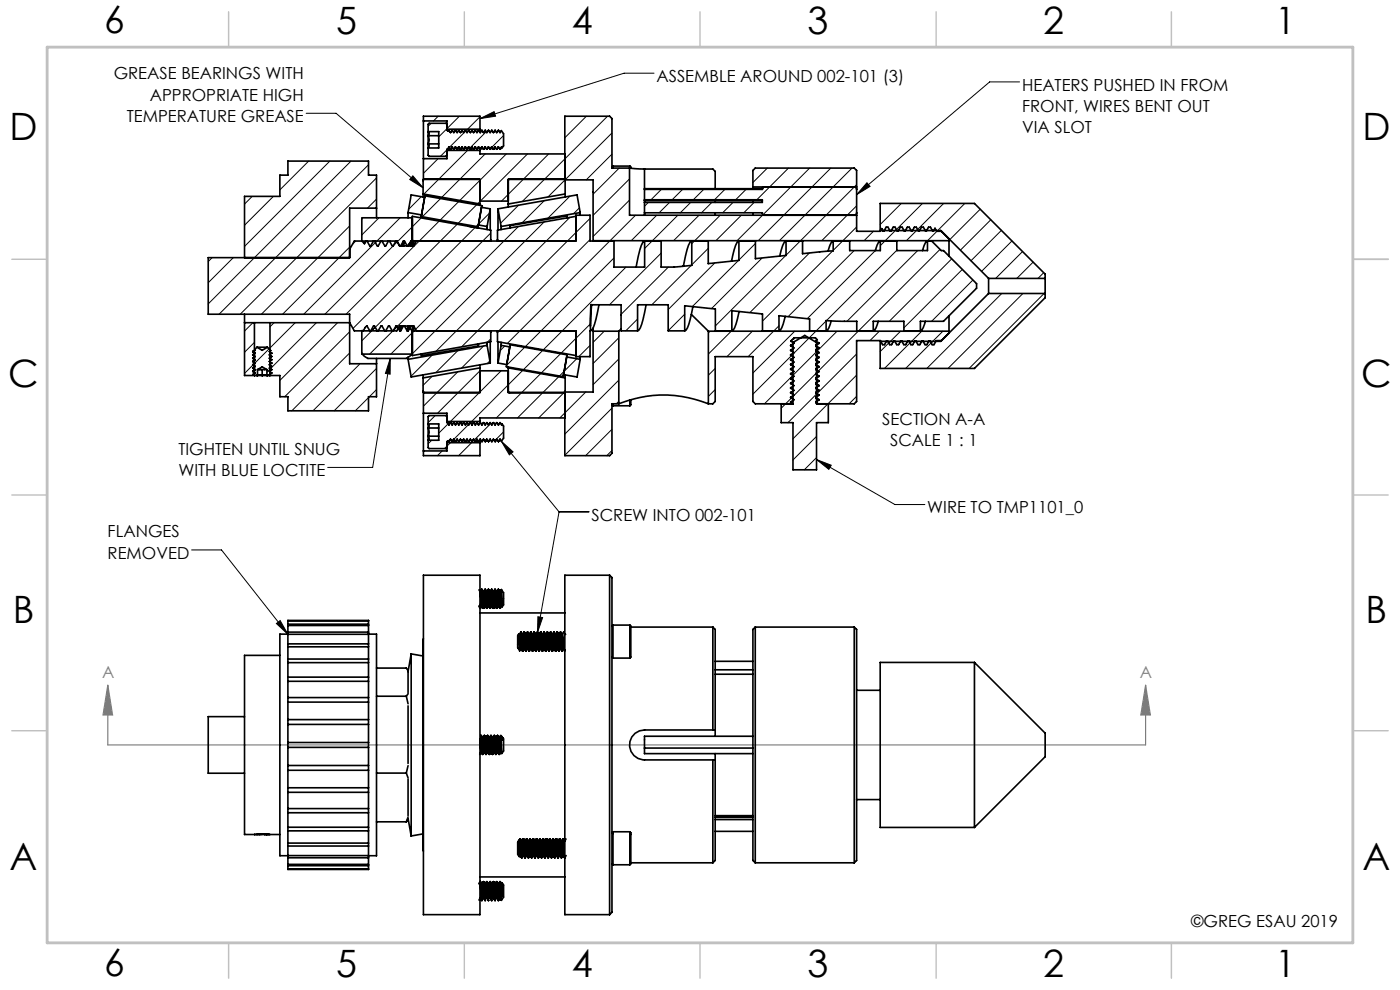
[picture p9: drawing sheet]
<svg xmlns="http://www.w3.org/2000/svg" width="297mm" height="210mm" viewBox="0 0 297 210" stroke-linecap="round" stroke-linejoin="round" font-family="sans-serif">
<g fill="none" stroke="#000" stroke-width=".21">
<path d="M138.7 15.5h-6.3l-30.6 9.7M216.3 17.4h-6.3l-28.3 23.9M64.9 24h6.4l18.5 15.8M87.6 37.3l2.2 2.5-2.9-1.7zM101.8 25.2l3-1.5 .3 1zM183.9 38.8l.7 .7-2.9 1.8zM82.8 76l-3.7 23.2h-9.6M82.8 76v3.4l-1-.2zM106.4 93.6l12.2 15M106.4 93.6l2.4 2.2-.7 .7zM173.2 97.5l16.6 9.5h6.4M173.2 97.5l3.1 1.2-.5 .9z"/>
<path d="M40.6 116.7h6.4l14.1 17.8M118.6 108.6h6.4M118.6 108.6l-4.6 25.6M58.6 132.3l.8-.7 1.7 2.9zM114.1 130.8l1 .2-1.1 3.2z"/>
</g>
<path d="M22.9 145.3l1 6.4h-2zM22.9 145.3v12.7h220.1v-12.7M243 145.3l1 6.4h-2z" fill="none" stroke="#808080" stroke-width=".25"/>
<path d="M287 55h7.5M287 144.8v55.2h-187.2" fill="none" stroke="#c0c0c0" stroke-width=".35"/>
<g fill="none" stroke="#c0c0c0" stroke-width=".3">
<path d="M48.5 2.5v7.5M98.5 2.5v7.5M148.5 2.5v7.5M198.6 2.5v7.5M248.5 2.5v7.5M2.5 55h7.5M287 55h7.5M2.5 105h7.5M287 105h7.5M2.5 155h7.5M287 155h7.5M48.5 200v7.5"/>
<path d="M98.5 200v7.5M148.5 200v7.5M198.6 200v7.5M248.5 200v7.5"/>
</g>
<path d="M10 10h277v190h-277z" fill="none" stroke="#c0c0c0" stroke-width=".6"/>
<path d="M58.6 132.3l.8-.7 1.7 2.9zM101.8 25.2l3-1.5 .3 1zM183.9 38.8l.7 .7-2.9 1.8zM87.6 37.3l2.2 2.5-2.9-1.7zM82.8 76v3.4l-1-.2zM173.2 97.5l3.1 1.2-.5 .9zM106.4 93.6l2.4 2.2-.7 .7zM114.1 130.8l1 .2-1.1 3.2z" fill="#000"/>
<path d="M243 145.3l1 6.4h-2zM22.9 145.3l1 6.4h-2z" fill="#808080"/>
<g fill="none" stroke="#000" stroke-width=".35">
<path d="M89.8 25.7h5v2l.3 .1 .2-.1 .2 .4 .4-.4 .3 .4 .4-.4 .3 .4 .4-.4 .3 .4 .4-.4 .3 .4 .4-.4 .3 .4 .4-.4 .3 .4 .4-.4 .4 .4 .4-.4 .3 .4 .4-.4 .2 .4M89.8 38v.1M89.8 25.7v8M89.8 25.7v-1h12v2.7M89.8 38h12v5.3M89.8 33.7v4.3M90.1 38l-.3 .3v2.8M90.8 30.5l.3 .4-.3 .5M90.8 30.5v.9M90.8 27.9l.3 .4-.3 .5M90.8 27.9v.9M90.8 28.8a1.73 1.73 0 0 1 0 1.7"/>
<path d="M90.8 28.8v1.7M90.8 27.9h2.3v3.5h-2.3M90.8 31.4v1.5l.2 .3h3.6l.2-.3M90.8 30.5h2.3M90.8 28.8h2.3M94.8 26.4l-.2-.2h-3.6l-.2 .2v1.5M94.8 31.9h7M94.8 27.4h7M95.6 31.7l-.3-.5-.3 .5h-.2v2h-5M95.6 31.6v.1M95.9 31.2l.4 .5M95.9 31.2l-.3 .5"/>
<path d="M95.9 31.2l-.3 .4M96.3 31.6v.1M96.6 31.2l.4 .5M96.6 31.2l-.3 .5M96.6 31.2l-.3 .4M97 31.6v.1M97.3 31.2l.4 .5M97.3 31.2l-.3 .5M97.3 31.2l-.3 .4M97.7 31.6v.1M98 31.2l.4 .5M98 31.2l-.3 .5"/>
<path d="M98 31.2l-.3 .4M98.4 31.6v.1M98.7 31.2l.4 .5M98.7 31.2l-.3 .5M98.7 31.2l-.3 .4M99.1 31.6v.1M99.4 31.2l.4 .5M99.4 31.2l-.3 .5M99.4 31.2l-.3 .4M99.8 31.6v.1M100.1 31.2l.4 .5M100.1 31.2l-.3 .5"/>
<path d="M100.1 31.2l-.3 .4M100.5 31.6v.1M100.8 31.2l.4 .5M100.8 31.2l-.3 .5M100.8 31.2l-.3 .4M101.2 31.6v.1M101.5 31.2l.3 .5M101.5 31.2l-.3 .5M101.5 31.2l-.3 .4M101.5 38l.3 .3M101.8 27.4v.7M101.8 31.7v.2"/>
<path d="M101.8 31.9v.8h18M101.8 28.1l.4-.4 .3 .4 .4-.4 .3 .4 .4-.4 .3 .4 .4-.4 .3 .4 .4-.4 .3 .4 .4-.4 .3 .4 .4-.4 .4 .7v2.5l-.2 .4-.2-.1M101.8 31.7h.1M101.9 31.6v.1M102.2 31.2l.4 .5M102.2 31.2l-.3 .5M102.2 31.2l-.3 .4M102.6 31.6v.1M102.9 31.2l.4 .5M102.9 31.2l-.3 .5M102.9 31.2l-.3 .4M103.3 31.6v.1"/>
<path d="M103.6 31.2l.4 .5M103.6 31.2l-.3 .5M103.6 31.2l-.3 .4M104 31.6v.1M104.3 31.2l.4 .5M104.3 31.2l-.3 .5M104.3 31.2l-.3 .4M104.7 31.6v.1M105 31.2l.4 .5M105 31.2l-.3 .5M105 31.2l-.3 .4M105.4 31.6v.1"/>
<path d="M105.7 31.2l.4 .5M105.7 31.2l-.3 .5M105.7 31.2l-.3 .4M106.1 31.6v.1M106.4 31.2l-.3 .5M106.4 31.2l-.3 .4M108.1 38l-.3 .3M119.6 38l.3 .3v2.8M119.8 38h-12v5.3M130 35.2v.5M130 35.2l-.2 .2M130 35.2h3.6"/>
<path d="M133.5 35.7l3.2 .2M133.5 35.7v10h48.2M133.5 35.7h-3.7v-10.5l-.5-.5h-9.5v13.5h6v12.9M133.6 35.2l.2 .4M133.6 35.2v.4M136.7 35.9h14.5l.5 .5v3.6M136.7 35.9v4.1M159.7 39.7v.3M159.7 39.7h22M159.7 39.7v-3.5l.5-.5h21l.5 .5v3.5M161.8 39.9l-.1 .1M162.2 39.7l-.3 .1-.2 .4"/>
<path d="M181.2 39.7l.4 .1 .1 .4M181.7 39.7v.5M77.9 51.1l.5 1.1h.2l.6-1.1M79.4 51.1l.6 1.1h.2l.6-1.1M79.9 44.2v2M79.9 44.2v-7h-1.7v-3h-17.1v3h-1.7v4.5h-7.5v13M79.9 44.2h-5.7v10.5h-30v12h30v10.5h5.7M81 51.1l.6 1.1h.2l.6-1.1M82.6 51.1l.6 1.1h.2l.6-1.1M84.2 51.1l.6 1.1h3M84.2 51.1l.6 1.1h.2l.6-1.1M84.2 51.1h-9l-1 1.8"/>
<path d="M84.2 51.1v.1M85.6 51.1l-.1 1.1M85.6 51.1h.2M85.8 51.1l.6 1.1 .4-.4M85.8 51.1l-.1 1.1M86.6 45.1v1.1M86.6 45.1l2.8 .5M86.8 51.8l-.2 .4M87.2 51.1l-.4 .7M87.2 51.1l-.1 1.1M87.2 51.1h.2M87.4 51.1l-.1 1.1"/>
<path d="M87.4 51.1v.1M87.4 51.2l-.1 1M87.5 51.1v1.1M87.5 46.4l-.1-.2h-10.5l-.1 4.9 .5 .6 .4-.6M87.5 50.8l.3 .3M87.5 51.1l-.1 .1M87.8 51.1h34.4v-5.4h3v5.4h5.1v5.6h6.5v-5.6M87.8 51.1v1M88.4 51.1l-.6 1.1M89.4 45.6v.3M89.4 45.6h.1M89.8 41.1v.7"/>
<path d="M89.8 41.1l12 2.2M90.1 41.5l12.1 2.1-.8 4.5-12-2.2M90.1 41.5v.3l-2.9-.5-.6 3.8M90.1 41.5l-.7 4.4M99.4 48l2.1 .4M101.5 47.7l1.8 .3M101.8 43.3v.3M101.8 42.7h6M102.2 44l1.8 .3M103.3 48v.7M104 44.3v4.5M104 44.3l-.7 3.7"/>
<path d="M104.1 50.8l-.3 .3M104.1 50.8v.3M104.1 50.8v-2l-16.6-2.9v5.2M105.5 50.8l.3 .3M105.5 50.8v.3M105.6 44.3v4.5M105.6 44.3l16.8-3 .7 3.8M105.6 44.3l.7 3.7M106.3 48v.7M107.8 43.3v.6M108.2 47.9v.5M119.9 41.1v.7"/>
<path d="M119.9 41.1l-12.1 2.2M120.2 45.8l.1 .4M120.2 45.8l-12 2.1v.5M120.2 45.8h.1M122.2 50.8l-.3 .3M122.2 45.9l-16.7 2.9v2M123.1 45.1v.6M123.1 45.1l-16.8 2.9M125.8 51.1h.1M125.8 40.7h.1M125.8 51.1h75.5M136.7 40v.2"/>
<path d="M136.7 42.4v.1M136.7 40h25M136.7 42.5h25M136.7 42.4h25v.5h-25M136.7 45.1h25M136.7 40.2v2.2M136.7 42.5v3.2M136.7 40.2h25M136.8 51.1h3.5v5.6h2.6l3.9-.4v-5.2M136.8 51.1h-.1a5.2 5.2 0 0 0-1.3 3.2l-.5 2.4M146.8 51.1h3.5v4.8l6.5-.7v-4.1M146.8 51.1h-.1a5.2 5.2 0 0 0-1.3 3.2l-.4 2.2"/>
<path d="M151.7 42.5v.4M151.7 45.1v.6M156.8 51.1h3.5v3.8l6.5-.7v-3.1M156.8 51.1h-.1a5.2 5.2 0 0 0-1.3 3.2l-.2 1.1M159.7 45.1v.6M159.7 42.5v.4M161.7 45.2l.2 .3 .3 .2M161.7 40v.2M161.7 40.2h.1M161.7 45.1v.1M166.8 51.1h3.5v2.7l6.5-.6v-2.1M166.8 51.1h-.1a5.3 5.3 0 0 0-1.3 3.2"/>
<path d="M176.8 51.1h3.5v2.1h6.5v-2.1M176.8 51.1h-.1a4 4 0 0 0-1 2.2M181.7 45.2l-.1 .3-.4 .2M181.7 45.2v.5M181.7 40.2v5M181.7 45.7v3.4h5M186.7 48.9v.2M186.7 49.1l.4-.6 .2 .5h.2l.5-.8h.4l.4 .8h.2l.5-.8h.4l.4 .8h.2l.5-.8h.4l.4 .8h.2l.5-.8h.4l.4 .8h.2l.5-.8h.4l.4 .8h.2l.5-.8h.4l.4 .8h.2l.5-.8h.4l.4 .8h.2l.4-.6 .3 .7h1M186.7 48.9v-5.7h20l15 15v.9M186.7 48.9h12.9M186.8 51.1h3.5v2.1h6.5v-2.1M186.8 51.1h-.1a3.8 3.8 0 0 0-1 2.1"/>
<path d="M196.8 51.1h-.1a3.8 3.8 0 0 0-1 2.1M196.8 51.1h.8l2.1 2.1h.5l7 7v.9l-7 7.1h-4.9v2M199.6 48.9v.2M199.6 48.9l10.1 10.2M201.3 51.1v3.2M201.3 50.7v.4M209.7 59.1v3.2M209.7 59.1h12M221.7 59.1v3.2M51.9 66.7v13h2.6M51.9 68.5h2.1M54 68.5h3.3"/>
<path d="M54 68.5v11.2M54 79.7h.1M54.5 79.7h.1M54.5 73.7h2.2M54.5 73.7l-.5 .5 .1 .1-.5 .3 .5 .3-.5 .3 .5 .4-.5 .3 .5 .4-.5 .3 .5 .4-.5 .3 .5 .4-.5 .3 .5 .4-.5 .3 .5 .4-.4 .3 .3 .3M54.5 73.7l1.1 .6 1.1-.6M54.6 79.5v.2M54.6 78.4h2M54.6 79.7l.5-.2 .5 .2M54.6 79.7h1M54.6 78.4l1-.6 1 .6M54.6 78.4v1.1"/>
<path d="M54.6 79.5l-.1 .2M55.6 79.7l.5-.2 .5 .2M55.6 79.7h1M55.6 78.4v1.3M56.6 79.7h.2M56.6 79.5v.2M56.6 79.5l.2 .2M56.6 78.4v1.1M56.7 73.7l.7 .7-.2 .2M57.2 74.6l.4 .3M57.2 75.3l.4 .3M57.2 76l.4 .3"/>
<path d="M57.2 77.4l.4 .3M57.2 78.1l.4 .3M57.2 78.8l.4 .3M57.2 79.5l.1 .1M57.2 76.7l.1 .1M57.2 78.8l.1 .1M57.2 76l.1 .1M57.2 77.4l.1 .1M57.2 78.1l.1 .1M57.2 75.3l.1 .1M57.2 74.6l.1 .1M57.3 68.5v11.1"/>
<path d="M57.3 68.5l16.9-.1 1 1.8h9l.6-1h3M57.3 79.6h.1M57.6 78.4h.1M57.6 76.3h.1M57.6 79.1h.1M57.6 74.9h.1M57.6 75.6h.1M57.6 77.7h.1M57.6 77h.1M57.6 74.9l-.4 .4M57.6 75.6l-.4 .4M57.6 76.3l-.4 .3 .4 .4"/>
<path d="M57.6 77l-.4 .4M57.6 77.7l-.4 .4M57.6 78.4l-.4 .4M57.6 79.1l-.4 .4M76.9 75.1l1.1 .9h8.2l.4-.2M76.9 75.1h10.5M76.9 70.2v4.9M77.1 70.2l.7-1.1 .6 1.1M78.6 70.2l.6-1.1h.2l.6 1.1M79.9 76v1.2M79.9 77.2v7h-1.7v2.9h-17.1v-2.9h-1.7v-4.5h-2.6M80.2 70.2l.6-1.1h.2l.6 1.1"/>
<path d="M81.8 70.2l.6-1.1h.2l.6 1.1M83.4 70.2l.6-1.1h.2l.6 1.1M84.8 70.2h.2l.6-1.1h.2l.6 1.1M84.9 69.2l-.1 1M85.1 69.2l-.1 .9M86.4 70.2h.2M86.5 69.2l-.1 1M86.6 75.7v.5M86.6 76.2l.6 3.8 16.8-3M86.7 69.2l-.1 1M86.9 69.6l-.3 .6M86.9 69.6l.6 .6"/>
<path d="M87 69.2l-.1 .4M87.4 75.1l-.7 .6M87.5 69.2v1M87.5 70.2v5.2l16.6-2.9v-2M87.5 74.9l-.1 .2M87.8 69.2l.6 1M87.8 70.2l-.3 .3M87.8 69.2v1M87.8 70.2h34.4v5.5h3l.1-5.5M89.8 79.5v.7M101.4 73l.1 .4M101.5 72.9v.5l-12.1 2.1v-.4"/>
<path d="M101.8 77.4v.6M101.8 78v5.3h-12M101.8 78.7h6M101.8 78l-12 2.2M103.3 72.6v.7M103.3 73.3l.7 3.7M103.3 73.3l-16.7 2.9M103.8 70.2l.3 .3M104 72.5v4.5M104.1 70.2v.3M105.5 70.2v.3M105.5 70.5v2l16.7 2.9"/>
<path d="M105.6 72.5v4.5M105.6 77l1.9 .3M105.8 70.2l-.3 .3M106.3 72.6v.7M106.3 73.3l-.7 3.7M106.3 73.3l1.9 .3M107.8 77.9v.1M107.8 78v5.3h12M107.8 78l12.1 2.2M119.9 79.5v.7M120.3 75.3l-12.1-2.2-.8 4.7 12.1 2.1M120.3 75.3l-.1 .4 2.9 .5"/>
<path d="M120.3 75.3l-.8 4.6M121.9 70.2l.3 .3M123.1 76.2l-.7 3.8-2.8-.5-.1 .4M123.1 75.7v.5M125.3 69.1v-4.4h6.5v5.5h3.5M125.3 69.1v1.1M125.5 64.6l-.2 4.5M125.8 69.6v.7M125.8 70.3v12.9h-6v13.5h9.5l.5-.5v-10.5h1.5M125.8 70.3h5.5M127.1 64.7l-.4 1.6a10.1 10.1 0 0 1-1.2 3.7l-.2 .2M131.3 70.3v15.4"/>
<path d="M131.8 69.8l-.5 .5M135.3 70.2v-5.5h6.5v5.5h3.5M137.1 64.6l-.4 1.7a10.1 10.1 0 0 1-1.2 3.7l-.2 .2M145.3 70.2v-5.3l6.5 .6v4.7h3.5M146.7 66.7l3.6 3.6M147 65l-.3 1.3a10.1 10.1 0 0 1-1.2 3.7l-.2 .2M150.3 70.3v15.4M150.3 70.3h51M155.3 70.2v-4.3l6.5 .7v3.6h3.5M156.8 66.1l-.1 .2a10.1 10.1 0 0 1-1.2 3.7l-.2 .2M165.3 70.2v-3.2l6.5 .7v2.5h3.5M166.6 67.1l-.2 .6a3.2 3.2 0 0 1-1.1 2.5"/>
<path d="M173.1 73.4l.6-.7-.6-.3 .3-.3-.4-.4h-4.5l-.8 .7 .7 .3-.7 .5 .7 .5-.7 .5 .7 .5-.7 .5 .7 .5-.7 .5 .7 .5-.7 .5 .7 .5-.7 .5 .7 .5-.7 .5 .7 .5-.7 .5 .7 .5-.7 .5 .7 .5-.7 .5 .7 .5-.7 .5 .7 .5-.7 .5 .7 .5-.7 .5 .5 .5M173.1 73.4l.6 .3-.6 .7M173.1 74.4l.6 .3-.6 .7M173.1 75.4l.6 .3-.6 .7M173.1 76.4l.6 .3-.6 .7M173.1 77.4l.6 .3-.6 .5 .6 .5-.6 .7M173.1 79.4l.6 .3-.6 .7M173.1 78.4h.1M173.1 77.4h.1M173.1 76.4h.1M173.1 79.4h.1M173.1 75.4h.1"/>
<path d="M173.1 74.4h.1M173.1 73.4h.1M175.3 70.2v-2.2l6.5 .2v2h3.5M176.3 68a2.9 2.9 0 0 1-1 2.2M185.3 70.2v-2h6.5v2h3.5M186.3 68.2a2.79 2.79 0 0 1-1 2M186.7 72.3v.1M186.7 72.3h-5v12.9l-.5 .5h-8v-13l-2.5-1.5-2.5 1.5v13M186.7 72.4h12.9M186.7 72.3h.1M186.8 72.3h.1M186.8 72.3l.4 .8h.4l.5-.8h.2l.4 .8h.4l.5-.8"/>
<path d="M188.1 72.3v.1M189.6 72.3h.2l.4 .8h.4l.5-.8M189.6 72.3v.1M191.1 72.3h.2l.4 .8h.4l.5-.8M191.1 72.3v.1M192.6 72.3h.2l.4 .8h.4l.5-.8M192.6 72.3v.1M194.1 72.3h.2l.4 .8h.4l.5-.8M194.1 72.3v.1M195.6 72.3h.2l.4 .8h.4l.5-.8M195.6 72.3v.1M196.3 68.2a2.79 2.79 0 0 1-1 2"/>
<path d="M197.1 72.3v.1M198.6 72.3v.1M199.6 72.3v.1M199.7 72.3h-1l-.6 .8h-.4l-.4-.8h-.2M201.3 67v3.3M201.3 70.3v.4M209.7 62.3l-10.1 10.1M209.7 62.3h12M221.7 62.3v.9l-15 15h-20v-5.8M89.8 80.2v2.8l.3 .3M89.8 87.7h5v2h.2l.2 .4 .3-.4 .4 .4 .3-.4 .4 .4 .3-.4 .4 .4 .3-.4 .4 .4 .3-.4 .4 .4 .3-.4 .4 .4 .3-.4 .4 .4 .3-.4 .4 .4 .3-.4 .4 .4 .3-.4 .4 .4 .3-.4 .4 .4 .3-.4 .4 .4 .3-.4 .4 .4 .3-.4 .4 .4 .3-.4 .4 .4 .3-.4 .4 .4 .2-.1M89.8 87.7v8"/>
<path d="M89.8 83.2v.1M89.8 83.3v4.4M90.8 92.5l.3 .4-.3 .5M90.8 92.5v.9M90.8 89.9l.3 .4-.3 .5M90.8 89.9v.9M90.8 90.8a1.73 1.73 0 0 1 0 1.7M90.8 90.8v1.7M90.8 93.4v1.5l.2 .3h3.6l.2-.3M90.8 89.9h2.3v3.5h-2.3M90.8 92.5h2.3M90.8 90.8h2.3"/>
<path d="M94.8 88.4l-.2-.2h-3.6l-.2 .2v1.5M94.8 93.9h7M94.8 89.4h7M95.3 93.7l-.2-.2-.3 .2v2h-5M95.3 93.6v.1M95.5 93.2l.5 .5M95.5 93.2l-.2 .5M95.5 93.2l-.2 .4M96 93.6v.1M96.2 93.2l.5 .5M96.2 93.2l-.2 .5M96.2 93.2l-.2 .4"/>
<path d="M96.7 93.6v.1M96.9 93.2l.5 .5M96.9 93.2l-.2 .5M96.9 93.2l-.2 .4M97.4 93.6v.1M97.6 93.2l.5 .5M97.6 93.2l-.2 .5M97.6 93.2l-.2 .4M98.1 93.6v.1M98.3 93.2l.5 .5M98.3 93.2l-.2 .5M98.3 93.2l-.2 .4"/>
<path d="M98.8 93.6v.1M99 93.2l.5 .5M99 93.2l-.2 .5M99 93.2l-.2 .4M99.5 93.6v.1M99.7 93.2l.5 .5M99.7 93.2l-.2 .5M99.7 93.2l-.2 .4M100.2 93.6v.1M100.4 93.2l.5 .5M100.4 93.2l-.2 .5M100.4 93.2l-.2 .4"/>
<path d="M100.9 93.6v.1M101.1 93.2l.5 .5M101.1 93.2l-.2 .5M101.1 93.2l-.2 .4M101.6 93.6v.1M101.8 89.4v.3M101.8 93.2v.7M101.8 83l-.3 .3M101.8 93.9v2.8h-12v-1M101.8 93.2l.5 .5M101.8 93.2l-.2 .5M101.8 93.2l-.2 .4"/>
<path d="M102.3 93.6v.1M102.5 93.2l.5 .5M102.5 93.2l-.2 .5M102.5 93.2l-.2 .4M103 93.6v.1M103.2 93.2l.5 .5M103.2 93.2l-.2 .5M103.2 93.2l-.2 .4M103.7 93.6v.1M103.9 93.2l.5 .5M103.9 93.2l-.2 .5M103.9 93.2l-.2 .4"/>
<path d="M104.4 93.6v.1M104.6 93.2l.5 .5M104.6 93.2l-.2 .5M104.6 93.2l-.2 .4M105.1 93.6v.1M105.3 93.2l.5 .5M105.3 93.2l-.2 .5M105.3 93.2l-.2 .4M105.8 93.6v.1M106 93.2l-.2 .5M106 93.2l-.2 .4M106.6 90l.2 .4v2.5l-.4 .7-.4-.4"/>
<path d="M106.6 90h-.1M107.8 83l.3 .3M119.8 88.7h-18v.7M119.9 80.2v2.8l-.3 .3M129.8 85.9l.2 .2M130 85.7v.4M130 86.1h3.6M131.3 85.7a25 25 0 0 1 19 0M133.6 84.9v1.2M133.8 84.8v1.1l-.2 .2M150.3 85.7h.9l.5-.5v-9.5h8v9.5l.5 .5h8M165.7 85.7v4h2.5v10h5v-10h2.5v-4"/>
<path d="M173.1 80.4l.6 .3-.6 .7M173.1 81.4l.6 .3-.6 .7M173.1 82.4l.6 .3-.6 .7M173.1 83.4l.6 .3-.6 .7M173.1 84.4l.6 .3-.6 .5 .5 .5M173.1 85.4h.1M173.1 84.4h.1M173.1 83.4h.1M173.1 82.4h.1M173.1 81.4h.1M173.1 80.4h.1M59.4 139h-7.5v38h5.3"/>
<path d="M61.1 134.5h-1.7v47h1.7M61.1 139.8v.8M61.1 137.2v2.6M61.1 136.6v.6M61.1 134.5v2.1M61.1 134.1v.4M61.1 132.7v1.4M61.1 132.4v.3M61.1 131.7h17.1M61.1 134.1h17.1M61.1 134.5h17.1M61.1 139.8h17.1"/>
<path d="M61.1 137.2h17.1M61.1 136.6h17.1M61.1 132.7h17.1M61.1 132.4h17.1M61.1 131.7v.7M78.2 134.5h1.7v47h-1.7M78.2 139.8v.8M78.2 137.2v2.6M78.2 136.6v.6M78.2 134.5v2.1M78.2 134.1v.4M78.2 132.7v1.4"/>
<path d="M78.2 132.4v.3M78.2 131.7v.7M87.2 138.7l-.6 3.8v4.4M87.2 138.7v38.6M87.2 138.7l2.6 .5M89.8 135.5v45M89.8 122h12v72h-12zM101.6 128.6l.2 .4M101.6 125.1l.3 .5M101.8 128.3l.1 .7 .3-.4M101.8 130h18M101.8 129h.1"/>
<path d="M101.8 125.5h.1M101.9 125.6l.3 3M101.9 125.5l.4-.5 .3 4 .3-.4M101.9 125.5l.4 3M102.2 125.1l.3 3.9M102.2 128.6l.3 .4M102.3 125.1l.3 .5M102.5 129h.1M102.5 125.5h.1M102.6 125.6l.3 3M102.6 125.5l.4-.5 .3 4 .3-.4M102.6 125.5l.4 3"/>
<path d="M102.9 125.1l.3 3.8 .1 .1M102.9 128.6l.3 .4M103 125.1l.3 .5M103.2 125.5h.1M103.3 125.6l.3 3M103.3 125.5l.4-.5 .3 4 .3-.4M103.3 125.5l.4 3M103.6 125.1l.3 3.9M103.6 128.6l.3 .4M103.7 125.1l.3 .5M103.9 129h.1M103.9 125.5h.1"/>
<path d="M104 125.6l.3 3M104 125.5l.4-.5 .3 4 .3-.4M104 125.5l.4 3M104.3 125.1l.3 3.9M104.3 128.6l.3 .4M104.4 125.1l.3 .5M104.6 125.5l.2 .1 .3 2.9M104.6 129h.1M104.7 125.6l.3 3M105 125.1l.3 3.9M105 125l-.3 .5M105 128.6l.3 .4"/>
<path d="M105 125l.1 .2 .3 3.8 .3-.4M105.1 125.1l.3 .5M105.3 129h.1M105.3 125.5h.1M105.4 125.6l.3 3M105.4 125.5l.4-.5 .3 4a.63 .63 0 0 0 .2-.9l-.2-2.5M105.4 125.5l.4 3M105.7 125.1l.3 3.9M105.7 128.6l.3 .4M105.8 125.1l.3 .5M106 129h.1M106 125.5h.1"/>
<path d="M106.1 125.5l.4 3M106.4 125.1l.2 3.6M106.4 125.1a1.91 1.91 0 0 1 .4 1.9v1.3l-.2 .4M106.4 125l-.3 .5M106.5 128.6v.1M110.1 134.5l-.3 .3v2.6l.5 .6-.2-3.5M110.1 134.6l.4 3M110.5 137.6h.1M110.5 137.6l-.3 .5M110.8 138l-.3-.4-.3-3 .3-.5 .3 4M110.8 134.6h.1M110.8 134.6l.4 3"/>
<path d="M110.8 134.6l-.2-.5 .3 4M110.9 134.6l.3-.5 .3 4M110.9 134.6l.3 3 .3 .4M111.2 134.1h.1M111.2 137.6h.1M111.2 137.6l-.4 .5M111.5 138.1h.1M111.5 134.6h.1M111.5 134.6l.3 2.7 .2 .3M111.5 134.6l-.2-.5 .3 4M111.6 134.6l.3-.5 .3 4M111.6 134.6l.3 3 .3 .4"/>
<path d="M111.9 134.1h.1M111.9 137.6l-.3 .5M112.2 134.6l.2 .1 .2 2.9 .3 .4M112.2 134.6l.4 3M112.2 134.6l-.2-.5 .3 4M112.3 134.6l.3-.5 .3 4M112.6 134.1h.1M112.6 137.6h.1M112.6 137.6l-.4 .5M112.9 134.6h.1M112.9 134.6l.4 3M112.9 134.6l-.2-.5 .3 4"/>
<path d="M113 134.6l.3-.5 .3 4M113 134.6l.3 3 .3 .4M113.3 134.1h.1M113.3 137.6h.1M113.3 137.6l-.4 .5M113.4 134.1l.3 4M113.4 134.1a6.3 6.3 0 0 1 .5 3.2l.1 .3M113.6 134.6h.1M113.7 134.6l.3-.5 .3 4M113.7 134.6l.3 3 .3 .4M114 134.1h.1M114 137.6h.1"/>
<path d="M114 137.6l-.4 .5M114.3 134.6h.1M114.3 134.6l.4 3M114.3 134.6l-.2-.5 .3 4M114.4 134.6l.3-.5 .3 4M114.4 134.6l.3 3 .3 .4M114.7 134.1h.1M114.7 137.6h.1M114.7 137.6l-.4 .5M115 138.1h.1M115 134.6h.1M115 134.6l.3 2.7 .2 .3"/>
<path d="M115 134.6l-.2-.5 .3 4M115.1 134.6l.3-.5 .3 4M115.1 134.6l.3 3 .3 .4M115.4 134.1h.1M115.4 137.6l-.3 .5M115.7 134.6l.2 .1 .2 2.9 .3 .4M115.7 134.6l.4 3M115.7 134.6l-.2-.5 .3 4M115.8 134.6l.3-.5 .3 4M116.1 134.1h.1M116.1 137.6h.1M116.1 137.6l-.4 .5"/>
<path d="M116.4 134.6h.1M116.4 134.6l.4 3M116.4 134.6l-.2-.5 .3 4M116.5 134.6l.3-.5 .3 4M116.5 134.6l.3 3 .3 .4M116.8 134.1h.1M116.8 137.6h.1M116.8 137.6l-.4 .5M116.9 134.1l.3 4M116.9 134.1a6.3 6.3 0 0 1 .5 3.2l.1 .3M117.1 134.6h.1M117.2 134.6l.3-.5 .3 4"/>
<path d="M117.2 134.6l.3 3 .3 .4M117.5 134.1h.1M117.5 137.6h.1M117.5 137.6l-.4 .5M117.8 134.6h.1M117.8 134.6l.4 3M117.8 134.6l-.2-.5 .3 4M117.9 134.6l.3-.5 .3 4M117.9 134.6l.3 3 .3 .4M118.2 134.1h.1M118.2 137.6h.1M118.2 137.6l-.4 .5"/>
<path d="M118.5 138.1h.1M118.5 134.6h.1M118.5 134.6l.3 2.7 .2 .3M118.5 134.6l-.2-.5 .3 4M118.6 134.6l.3-.5 .3 4M118.6 134.6l.3 3 .3 .4M118.9 134.1h.1M118.9 137.6l-.3 .5M119.2 134.6l.2 .1 .2 2.9 .3 .4M119.2 134.6l.4 3M119.2 134.6l-.2-.5 .3 4M119.6 134.1l-.3 .5"/>
<path d="M119.6 134.1h.1M119.6 137.6h.1M119.6 137.6l-.4 .5M120 134.6h.1M129.3 122h-9.5v72h9.5M129.3 122v72M129.3 122l.5 .5v71l-.5 .5M129.8 139.4l.2 .2M130 132.6v7M130 132.6l-.2 .2M130 139.6h3.6M130 132.6h3.6"/>
<path d="M133.6 132.6v7M133.6 132.6l.2 .2v6.6l-.2 .2M133.8 133h17.4M151.2 133v21.8M151.2 133l.5 .5v21.3M160.2 133v50M160.2 133l-.5 .5v49l.5 .5M160.2 133h21M181.2 133l.5 .5v49l-.5 .5M181.2 133v50M51.9 152h-7.7v12h7.7M61.1 157.5v1"/>
<path d="M61.1 153.7v3.8M61.1 158.5v3.9M61.1 152.6v1.1M61.1 148.9v3.7M61.1 148v.9M61.1 144.5v3.5M61.1 143.6v.9M61.1 140.6v3M61.1 140.6h17.1M61.1 157.5h17.1M61.1 158.5h17.1M61.1 153.7h17.1"/>
<path d="M61.1 152.6h17.1M61.1 148.9h17.1M61.1 148h17.1M61.1 144.5h17.1M61.1 143.6h17.1M78.2 157.5v1M78.2 153.7v3.8M78.2 158.5v3.9M78.2 152.6v1.1M78.2 148.9v3.7M78.2 148v.9M78.2 144.5v3.5"/>
<path d="M78.2 143.6v.9M78.2 140.6v3M79.9 147.7h6.3M79.9 141.7h6.3l.4 .6M86.2 147.7l.4 1.6M86.6 149.7v12.2M86.6 147.2l-.4 .5M101.8 156.8l.3 2.6 .3 .6M102 156.1l.4 3.9M102 156h.1M102 159.6h.1M102 159.6l-.2 .4"/>
<path d="M102.1 156l.4 4M102.1 156l.3 .6 .3 3M102.4 156.5h.1M102.4 156.5l.4 2.9 .3 .6M102.7 156l-.3 .5M102.7 156.1l.4 3.9M102.7 156l.1 .2 .4 3.8M102.7 159.6h.1M102.7 159.6l-.3 .4M102.8 156l.3 .6 .3 3M103.1 156.5h.1M103.1 156.5l.4-.5 .4 4"/>
<path d="M103.1 156.5l.4 2.9 .3 .6M103.4 156.1l.4 3.9M103.4 159.6h.1M103.4 159.6l-.3 .4M103.5 156l.3 .6 .3 3M103.8 156.5h.1M103.8 156.5l.4 2.9 .3 .6M104.1 156.1l.3 3.8 .1 .1M104.1 159.6h.1M104.1 159.6l-.3 .4M104.2 156l-.4 .5M104.2 156l.4 4"/>
<path d="M104.2 156l.3 .6 .3 3M104.5 156.5h.1M104.5 156.5l.4 2.9 .3 .6M104.8 156.1l.4 3.9M104.8 159.6h.1M104.8 159.6l-.2 .4M104.9 156l-.4 .5M104.9 156l.4 4M104.9 156l.3 .6 .3 2.8 .1 .2M105.2 156.5h.1M105.2 156.5l.4 2.9 .3 .6M105.5 156.1l.4 3.9"/>
<path d="M105.5 159.6l-.2 .4M105.6 156l-.4 .5M105.6 156l.4 4M105.6 156l.3 .6 .3 3M105.9 156.5h.1M105.9 156.5l.1 .4a6.3 6.3 0 0 0 .4 2.9M106.2 156l-.3 .5M106.2 156.1l.1 .9M106.2 159.6h.1M106.2 159.6l-.3 .4M106.3 156.1l.3 .8M106.3 156.1v.9"/>
<path d="M106.6 156.9v-.4l.2 .2v1.8a1.34 1.34 0 0 1-.3 1.3l-.2-2.8M136.7 158.7v1.2h23M136.7 158.7h23M151.7 154.8h-15a3.2 3.2 0 0 0-3.2 3.2 3.2 3.2 0 0 0 3.2 3.2h15M151.7 142.1h8M151.7 140.3h8M151.7 143h8M151.7 154.8v1.4M151.7 159.9v1.3M159.7 156.2h-23v2.5M181.7 146.4h5M206.7 140.5v35"/>
<path d="M206.7 140.5h-20v35h20M206.7 140.5l15 15v5l-15 15M54 177h.5M54.5 177h.5M54.6 177h-.1M55 177h1.1M56.1 177h.5M56.1 176.9l-1.1 .1M56.6 177h.6M56.6 177h-.5M57 177h-.4M57.2 177h.1"/>
<path d="M57.3 177h2.1M61.1 162.4v1M61.1 163.4v3.7M61.1 167.1v1M61.1 168.1v3.4M61.1 171.5v.9M61.1 172.4v3.1M61.1 175.5v.7M61.1 176.2v2.6M61.1 178.8v.7M61.1 179.5v2M61.1 175.5h17.1"/>
<path d="M61.1 162.4h17.1M61.1 163.4h17.1M61.1 167.1h17.1M61.1 168.1h17.1M61.1 171.5h17.1M61.1 172.4h17.1M61.1 176.2h17.1M61.1 178.8h17.1M61.1 179.5h17.1M78.2 162.4v1M78.2 163.4v3.7M78.2 167.1v1"/>
<path d="M78.2 168.1v3.4M78.2 171.5v.9M78.2 172.4v3.1M78.2 175.5v.7M78.2 176.2v2.6M78.2 178.8v.7M78.2 179.5v2M79.9 164h6.3M79.9 174.3h6.3M86.2 174.3l.4-.5 .6 3.5M86.2 164l.4 1M86.6 165.3v7.7"/>
<path d="M86.6 162.4l-.4 1.6M86.6 173.3l-.4 1M89.8 176.9l-2.6 .4M105.2 160h.1M110 178.6l.2 3.1M110 178.6l.3 2.9M110 178.4v.2M110 178.4l-.2 .2v1.9a1.16 1.16 0 0 0 .4 1.2M110 178.4l.4 3M110.3 178l-.1 .1M110.3 178.3l.1-.4 .3 4M110.3 178l.3 3.9"/>
<path d="M110.3 178l-.3 .4M110.4 178a6.3 6.3 0 0 1 .5 3.1l.1 .4M110.7 178.4h.1M110.7 178.4l.4 3M111 178l.3 3.9M111.1 177.9l-.4 .5M111.1 178l.3 3.9M111.1 178l.3 .4M111.4 178.4h.1M111.4 178.4l.3 3.1M111.4 178.4l.3-.5 .4 .5M111.4 178.4l.4 3"/>
<path d="M111.7 178l.3 3.5 .1 .4M111.8 178l.3 3.9M112.1 178.4h.1M112.1 178.4l.3 3.1M112.1 178.4l.3-.5 .4 .5M112.1 178.4l.4 3M112.4 178l.3 3.9M112.5 178l.3 3.9 .3-.4-.3-3.1M112.8 178.4h.1M112.8 178.4l.3-.5 .4 .5M112.8 178.4l.4 3M113.1 178l.3 3.9"/>
<path d="M113.2 178l.3 3.9M113.5 178.4h.1M113.5 178.4l.3 3.1M113.5 178.4l.4 3M113.8 178l.3 3.9M113.8 177.9l-.3 .5M113.8 177.9h.1M113.9 178l.3 3.9M113.9 178a6.3 6.3 0 0 1 .5 3.1l.1 .4M114.2 178.4h.1M114.2 178.4l.4 3M114.5 178l.3 3.9"/>
<path d="M114.6 177.9l-.4 .5M114.6 178l.3 3.9M114.6 178l.3 .4M114.9 178.4h.1M114.9 178.4l.3 3.1M114.9 178.4l.3-.5 .4 .5M114.9 178.4l.4 3M115.2 178l.3 3.5 .1 .4M115.3 178l.3 3.9M115.6 178.4h.1M115.6 178.4l.3 3.1M115.6 178.4l.3-.5 .4 .5"/>
<path d="M115.6 178.4l.4 3M115.9 178l.3 3.9M116 178l.3 3.9 .3-.4-.3-3.1M116.3 178.4h.1M116.3 178.4l.3-.5 .4 .5M116.3 178.4l.4 3M116.6 178l.3 3.9M116.7 178l.3 3.9M117 178.4h.1M117 178.4l.3 3.1M117 178.4l.4 3M117.3 178l.3 3.9"/>
<path d="M117.3 177.9l-.3 .5M117.3 177.9h.1M117.4 178l.3 3.9M117.4 178a6.3 6.3 0 0 1 .5 3.1l.1 .4M117.7 178.4h.1M117.7 178.4l.4 3M118 178l.3 3.9M118.1 177.9l-.4 .5M118.1 178l.3 3.9M118.1 178l.3 .4M118.4 178.4h.1M118.4 178.4l.3 3.1"/>
<path d="M118.4 178.4l.3-.5 .4 .5M118.4 178.4l.4 3M118.7 178l.3 3.5 .1 .4M118.8 178l.3 3.9M119.1 178.4h.1M119.1 178.4l.3 3.1M119.1 178.4l.4 3M119.4 178l.3 3.9M119.5 178h.1M119.9 178l-.2 .3M120.1 178l-.3 .4-.4-.5-.3 .5M130 176.4v7"/>
<path d="M130 176.4h3.6M130 176.4l-.2 .2M133.6 176.4l.2 .2v6.6l-.2 .2M133.6 176.4v7M151.2 161.2v21.8M151.7 161.2v21.3l-.5 .5M151.7 173.4h8M151.7 173.8h8M151.7 176.3h8M151.7 173h8M181.7 169.6h5M61.1 181.5v.5"/>
<path d="M61.1 182v1.3M61.1 183.3v.3M61.1 184.3h17.1M61.1 181.5h17.1M61.1 182h17.1M61.1 183.3h17.1M61.1 183.6h17.1M61.1 183.6v.7M78.2 181.5v.5M78.2 182v1.3M78.2 183.3v.3M78.2 183.6v.7"/>
<path d="M101.8 186h18M101.8 190.6l.4 .4M101.9 190.5l-.3 .4M101.9 187l-.3 .5M101.9 187l.4 4-.2-.1-.3-3.8M101.9 187l.4 .5M102.2 187.5l.3 2.9 .4 .6M102.3 187.5l.3 3M102.6 187l-.3 .5M102.6 187l.4 4-.2-.1-.3-3.8M102.6 187l.4 .5M102.9 187.5l.3 2.9 .4 .6"/>
<path d="M103.2 187l-.2 .5 .3 3M103.2 187h.1M103.3 187l.4 4-.2-.1-.3-3.8M103.3 187l.4 .5M103.6 187.5l.3 2.9 .4 .6M103.7 187.5l.3 3M103.9 187.1l.3 3.8 .2 .1-.4-4-.3 .5M104 187l.3 .5M104.3 187.5h.1M104.3 187.5l.3 2.9 .4 .6M104.4 187.5l.3 3M104.7 187l-.3 .5"/>
<path d="M104.7 187l.4 4-.2-.1-.3-3.8M104.7 187l.4 .5M105 187.5l.3 2.9 .4 .6M105.1 187.5l.3 3M105.4 187l-.3 .5M105.4 187l.4 4-.2-.1-.3-3.8M105.4 187l.4 .5M105.8 187.5l.3 3M106 187.1l.3 3.6M106.1 190.5l-.3 .4M106.1 187l-.3 .5M106.1 187l.2 2.5"/>
<path d="M106.1 187l.3 .5M106.3 189.5v1.2M106.3 189.5l.3 .6M106.3 190.7l.1 .2M106.4 187.5l.2 2.6M106.6 187.3v1.7zM106.6 187.3l.2 .4v1.8a1.58 1.58 0 0 1-.4 1.5l-.4-.6-.3-2.9M106.6 189v1.1M110.3 181.5l.3 .4M110.3 181.5l-.1 .2M110.6 181.9h.1M111 181.5l.3 .4"/>
<path d="M111 181.5l-.3 .4M111.3 181.9h.1M111.7 181.5h.1M111.7 181.5l-.3 .4M111.8 181.5l.2 .4M112.4 181.5l.3 .4M112.4 181.5l-.3 .4M112.7 181.9h.1M113.1 181.5l.3 .4M113.4 181.9h.1M113.8 181.5l.3 .4M113.8 181.5l-.3 .4"/>
<path d="M114.1 181.9h.1M114.5 181.5l.3 .4M114.5 181.5l-.3 .4M114.8 181.9h.1M115.2 181.5h.1M115.2 181.5l-.3 .4M115.3 181.5l.2 .4M115.9 181.5l.3 .4M115.9 181.5l-.3 .4M116.2 181.9h.1M116.6 181.5l.3 .4M116.9 181.9h.1"/>
<path d="M117.3 181.5l.3 .4M117.3 181.5l-.3 .4M117.6 181.9h.1M118 181.5l.3 .4M118 181.5l-.3 .4M118.3 181.9h.1M118.7 181.5h.1M118.7 181.5l-.3 .4M118.8 181.5l.2 .4M119.4 181.5l.3 .4M119.4 181.5l-.3 .4M119.7 181.9h.1"/>
<path d="M120.1 181.5l-.3 .4M129.8 183.2l.2 .2M130 183.4h3.6M133.8 183h17.4M160.2 183h21"/>
</g>
<g fill="none" stroke="#000" stroke-width=".21">
<path d="M65.5 34.2l-6.1 6.1M70 34.2l-18.1 18.1M74.5 34.2l-30.3 30.3M78.2 35l-31.7 31.7M79.9 37.7l-28.9 29M91.5 26.2l-.7 .6M92.9 33.7l-3.1 3.1M93 24.7l-1 1M94.8 31.8l-1.4 1.4M95 31.6l-.1 .1M97.5 24.7l-4.4 4.3M98.8 27.8l-3.5 3.5"/>
<path d="M99.2 31.9l-9.3 9.3M101.8 24.8l-2.6 2.6M102.9 32.7l-9.2 9.1M103.1 27.9l-3.5 3.6M104.2 31.4l-.3 .2M106.8 28.8l-2.4 2.4M107.4 32.7l-9.9 9.8M111.9 32.7l-10 10M116.4 32.7l-10 10M119.9 24.7h-.1M124.4 24.7l-4.6 4.5M128.9 24.7l-18.1 18"/>
<path d="M129.8 28.2l-13.6 13.6M129.8 32.7l-5.4 5.5M131.4 35.7l-5.6 5.5M133.5 37.9l-7.7 7.8M162.8 35.7l-3.1 3M167.3 35.7l-6.7 6.7M171.8 35.7l-9.9 9.8M176.3 35.7l-15.4 15.4M180.7 35.7l-15.4 15.4M181.7 39.2l-11.9 11.9M45 54.7l-.8 .8M49.5 54.7l-5.3 5.3"/>
<path d="M53.5 41.7l-1.6 1.6M58 41.7l-6.1 6.1M74.2 52.4l-14.3 14.3M74.2 47.9l-18.7 18.8M75.5 51.1l-.7 .7M79.9 42.2l-1.9 2M80.4 46.2l-3.6 3.6M84.9 46.2l-20.5 20.5M89.4 46.2l-20.5 20.5M89.4 41.7l-2.7 2.7M93.2 46.9l-19.8 19.8M93.5 42.1l-3.9 3.9"/>
<path d="M97 47.6l-22.1 22.1M97.3 42.8l-3.9 3.9M100.8 48.2l-24 24.1M101.1 43.4l-3.9 4M101.8 42.7l-.4 .5M103.8 45.2l-2.8 2.8M104.1 49.4l-25.7 25.7M110 48l-21.8 21.9M110 43.5l-3.8 3.9M115.4 47.1l-27.9 27.9M115.5 42.6l-4.7 4.7M120.9 46.1l-28.4 28.4"/>
<path d="M120.9 41.6l-4.7 4.7M122.9 44.1l-1.2 1.2M125.2 46.3l-27.3 27.3M125.2 50.8l-19.7 19.6M129.3 51.1l-21.7 21.8M130.3 54.7l-18.9 18.8M132.8 56.7l-17.5 17.5M133.5 42.4l-7.7 7.8M134.8 45.7l-5.4 5.4M137.5 42.9l-.8 .9M138.3 51.1l-1.5 1.6M139.3 45.7l-5.4 5.4"/>
<path d="M140.3 53.7l-11 11M140.3 40.2l-2.2 2.2M141.8 56.7l-10 10M142 42.9l-2.2 2.2M143.8 45.7l-5.4 5.4M144.8 40.2l-2.2 2.2M146.5 42.9l-2.2 2.2M146.6 56.3l-8.3 8.4M147.3 51.1l-.5 .6M148.3 45.7l-5.4 5.4M149.3 40.2l-2.2 2.2M150.3 52.7l-3.5 3.5"/>
<path d="M151 42.9l-2.2 2.2M151.6 55.8l-9.8 9.9M152.8 45.7l-5.4 5.4M153.8 40.2l-2.2 2.2M155.5 42.9l-2.2 2.2M156.7 55.2l-9.8 9.8M157.3 45.7l-5.4 5.4M158.3 40.2l-2.2 2.2M160 42.9l-2.2 2.2M160.3 51.7l-3.5 3.5M161.7 54.7l-10.8 10.8M161.8 45.7l-5.4 5.4"/>
<path d="M166.7 54.2l-14.9 14.9M169.8 51.1l-3 3M171.7 53.7l-12.6 12.6M178.7 51.1l-16.9 17M181.2 53.2l-14 14M181.7 43.7l-7.4 7.4M181.7 48.1l-2.9 3M185.3 49.1l-2 2M185.7 53.2l-14.5 14.4M187.7 51.1l-.9 1M190.3 53.1l-17.1 17.1M191.2 43.2l-4.5 4.4"/>
<path d="M194.7 53.2l-15 15M195.7 43.2l-7.9 7.9M198.8 49.1l-2 2M199.4 52.9l-17.3 17.3M200.2 43.2l-7.9 7.9M201.3 51v.1M201.9 54.9l-13.2 13.3M204.1 57.2l-12.3 12.3M204.7 43.2l-5.8 5.7M206.4 59.4l-8.8 8.8M207.9 44.4l-6.4 6.4M210.2 46.6l-6.5 6.5"/>
<path d="M212.4 48.9l-6.4 6.4M214.7 51.1l-6.5 6.5M216.9 53.4l-5.7 5.7M219.2 55.6l-3.5 3.5M221.4 57.8l-1.2 1.3M53.7 68.5l-1.8 1.7M54 77.1l-2.1 2.1M54 72.6l-2.1 2.1M57.1 74l-3 3M58.1 68.5l-.8 .8M62.6 68.5l-5.3 5.3M67.1 68.5l-10.5 10.5"/>
<path d="M71.6 68.5l-12.2 12.2M74.2 74.9l-12.3 12.2M74.2 70.4l-13.8 13.8M76.4 77.2l-10 9.9M79.9 78.2l-9 8.9M87.8 70.2l-4.9 4.9M91.7 79.8l-1.9 1.9M91.7 75.3l-4.5 4.5M97.1 78.9l-7.3 7.3M97.1 74.4l-4.6 4.6M101.8 78.7l-9 9M102.6 73.4l-4.7 4.7"/>
<path d="M103.9 76.6l-.5 .5M104.1 71.9l-.7 .7M106.3 78.7l-4.5 4.4M107.1 73.4l-1 1M110.9 78.6l-10.8 10.8M111.3 73.7l-3.8 3.8M114.7 79.3l-9.4 9.4M115.1 74.3l-4.1 4.1M118.5 79.9l-8.7 8.8M118.9 75l-4 4.1M122.3 76.1l-3.6 3.7M125.2 73.3l-2.4 2.4"/>
<path d="M125.3 68.7l-6.2 6.2M128.2 70.3l-2.4 2.3M131.3 71.7l-5.5 5.4M131.3 76.1l-5.5 5.5M135.3 67.7l-2.6 2.5M145.3 66.7l-3.5 3.5M150.6 70.3l-.3 .3M151.7 78.1l-1.4 1.5M155.1 70.3l-4.8 4.8M155.3 70.1l-.1 .1M159.6 70.3l-5.4 5.4M164.1 70.3l-5.4 5.4"/>
<path d="M165.3 69.1l-1.1 1.1M168.6 70.3l-8.9 8.8M173.1 70.3l-13.4 13.3M173.3 74.5l-11.1 11.2M177.6 70.3l-4.4 4.3M181.7 75.1l-14.5 14.6M181.7 79.6l-13.5 13.5M182.1 70.3l-16.4 16.3M186.6 70.3l-2 2M191 70.3l-4.3 4.3M195.5 70.3l-7.9 7.9M200 70.3l-7.9 7.9"/>
<path d="M212.5 62.3l-15.9 15.9M217 62.3l-15.9 15.9M221.5 62.3l-15.9 15.9M78.2 84.3l-2.8 2.8M79.9 82.6l-1.5 1.6M91.6 93.4l-.8 .7M92.3 88.2l-1.5 1.5M93.8 95.7l-1 1M95.1 89.9l-2 2M95.6 93.9l-1.3 1.3M96.2 93.3l-.3 .3M99.4 90.1l-3.1 3.1"/>
<path d="M99.8 89.7l-.2 .1M100 93.9l-2.7 2.8M101.7 83.3l-6.1 6.1M101.8 96.6v.1M104.1 89.8l-3.5 3.5M106.8 91.6l-1.9 1.9M119.9 83l-5.6 5.7M124.3 83.2l-5.5 5.5M129.8 86.6l-10 10M129.8 91.1l-5.6 5.6M129.8 95.6l-1.1 1.1M131.3 80.6l-11.5 11.5"/>
<path d="M131.3 85.1l-.6 .6M151.7 82.6l-1.4 1.5M173.2 92.6l-5 5M173.2 97.1l-2.6 2.6M181.7 84.1l-1.6 1.6"/>
</g>
<g font-size="8">
<text x="22.1" y="7.1">6</text>
<text x="71.3" y="7.1">5</text>
<text x="121.3" y="7.1">4</text>
<text x="171.3" y="7.1">3</text>
<text x="221.3" y="7.1">2</text>
<text x="270.5" y="7.1">1</text>
<text x="2" y="29.6">D</text>
<text x="289" y="29.6">D</text>
<text x="1.8" y="82.1">C</text>
<text x="288.8" y="82.1">C</text>
<text x="2.7" y="132.1">B</text>
<text x="289.7" y="132.2">B</text>
<text x="2" y="184.6">A</text>
<text x="289" y="184.6">A</text>
<text x="22.1" y="207.1">6</text>
<text x="71.3" y="207.1">5</text>
<text x="121.3" y="207.1">4</text>
<text x="171.3" y="207.1">3</text>
<text x="221.3" y="207.1">2</text>
<text x="270.5" y="207.1">1</text>
</g>
<g font-size="3.5">
<text x="24.1" y="16.8">GREASE BEARINGS WITH</text>
<text x="139.3" y="17.4">ASSEMBLE AROUND 002-101 (3)</text>
<text x="31.8" y="21.3">APPROPRIATE HIGH</text>
<text x="216.8" y="19.2">HEATERS PUSHED IN FROM</text>
<text x="216.8" y="23.8">FRONT, WIRES BENT OUT</text>
<text x="26.9" y="25.9">TEMPERATURE GREASE</text>
<text x="216.8" y="28.3">VIA SLOT</text>
<text x="187.2" y="90.2">SECTION A-A</text>
<text x="188.8" y="94.7">SCALE 1 : 1</text>
<text x="37.9" y="96.5">TIGHTEN UNTIL SNUG</text>
<text x="37.9" y="101">WITH BLUE LOCTITE</text>
<text x="125.5" y="110.4">SCREW INTO 002-101</text>
<text x="196.7" y="108.9">WIRE TO TMP1101_0</text>
<text x="22.8" y="114">FLANGES</text>
<text x="22.8" y="118.5">REMOVED</text>
<text x="252.7" y="196.6">©GREG ESAU 2019</text>
</g>
<g font-size="3.5" fill="#808080">
<text x="21.6" y="143.9">A</text>
<text x="241.8" y="143.9">A</text>
</g>
</svg>
